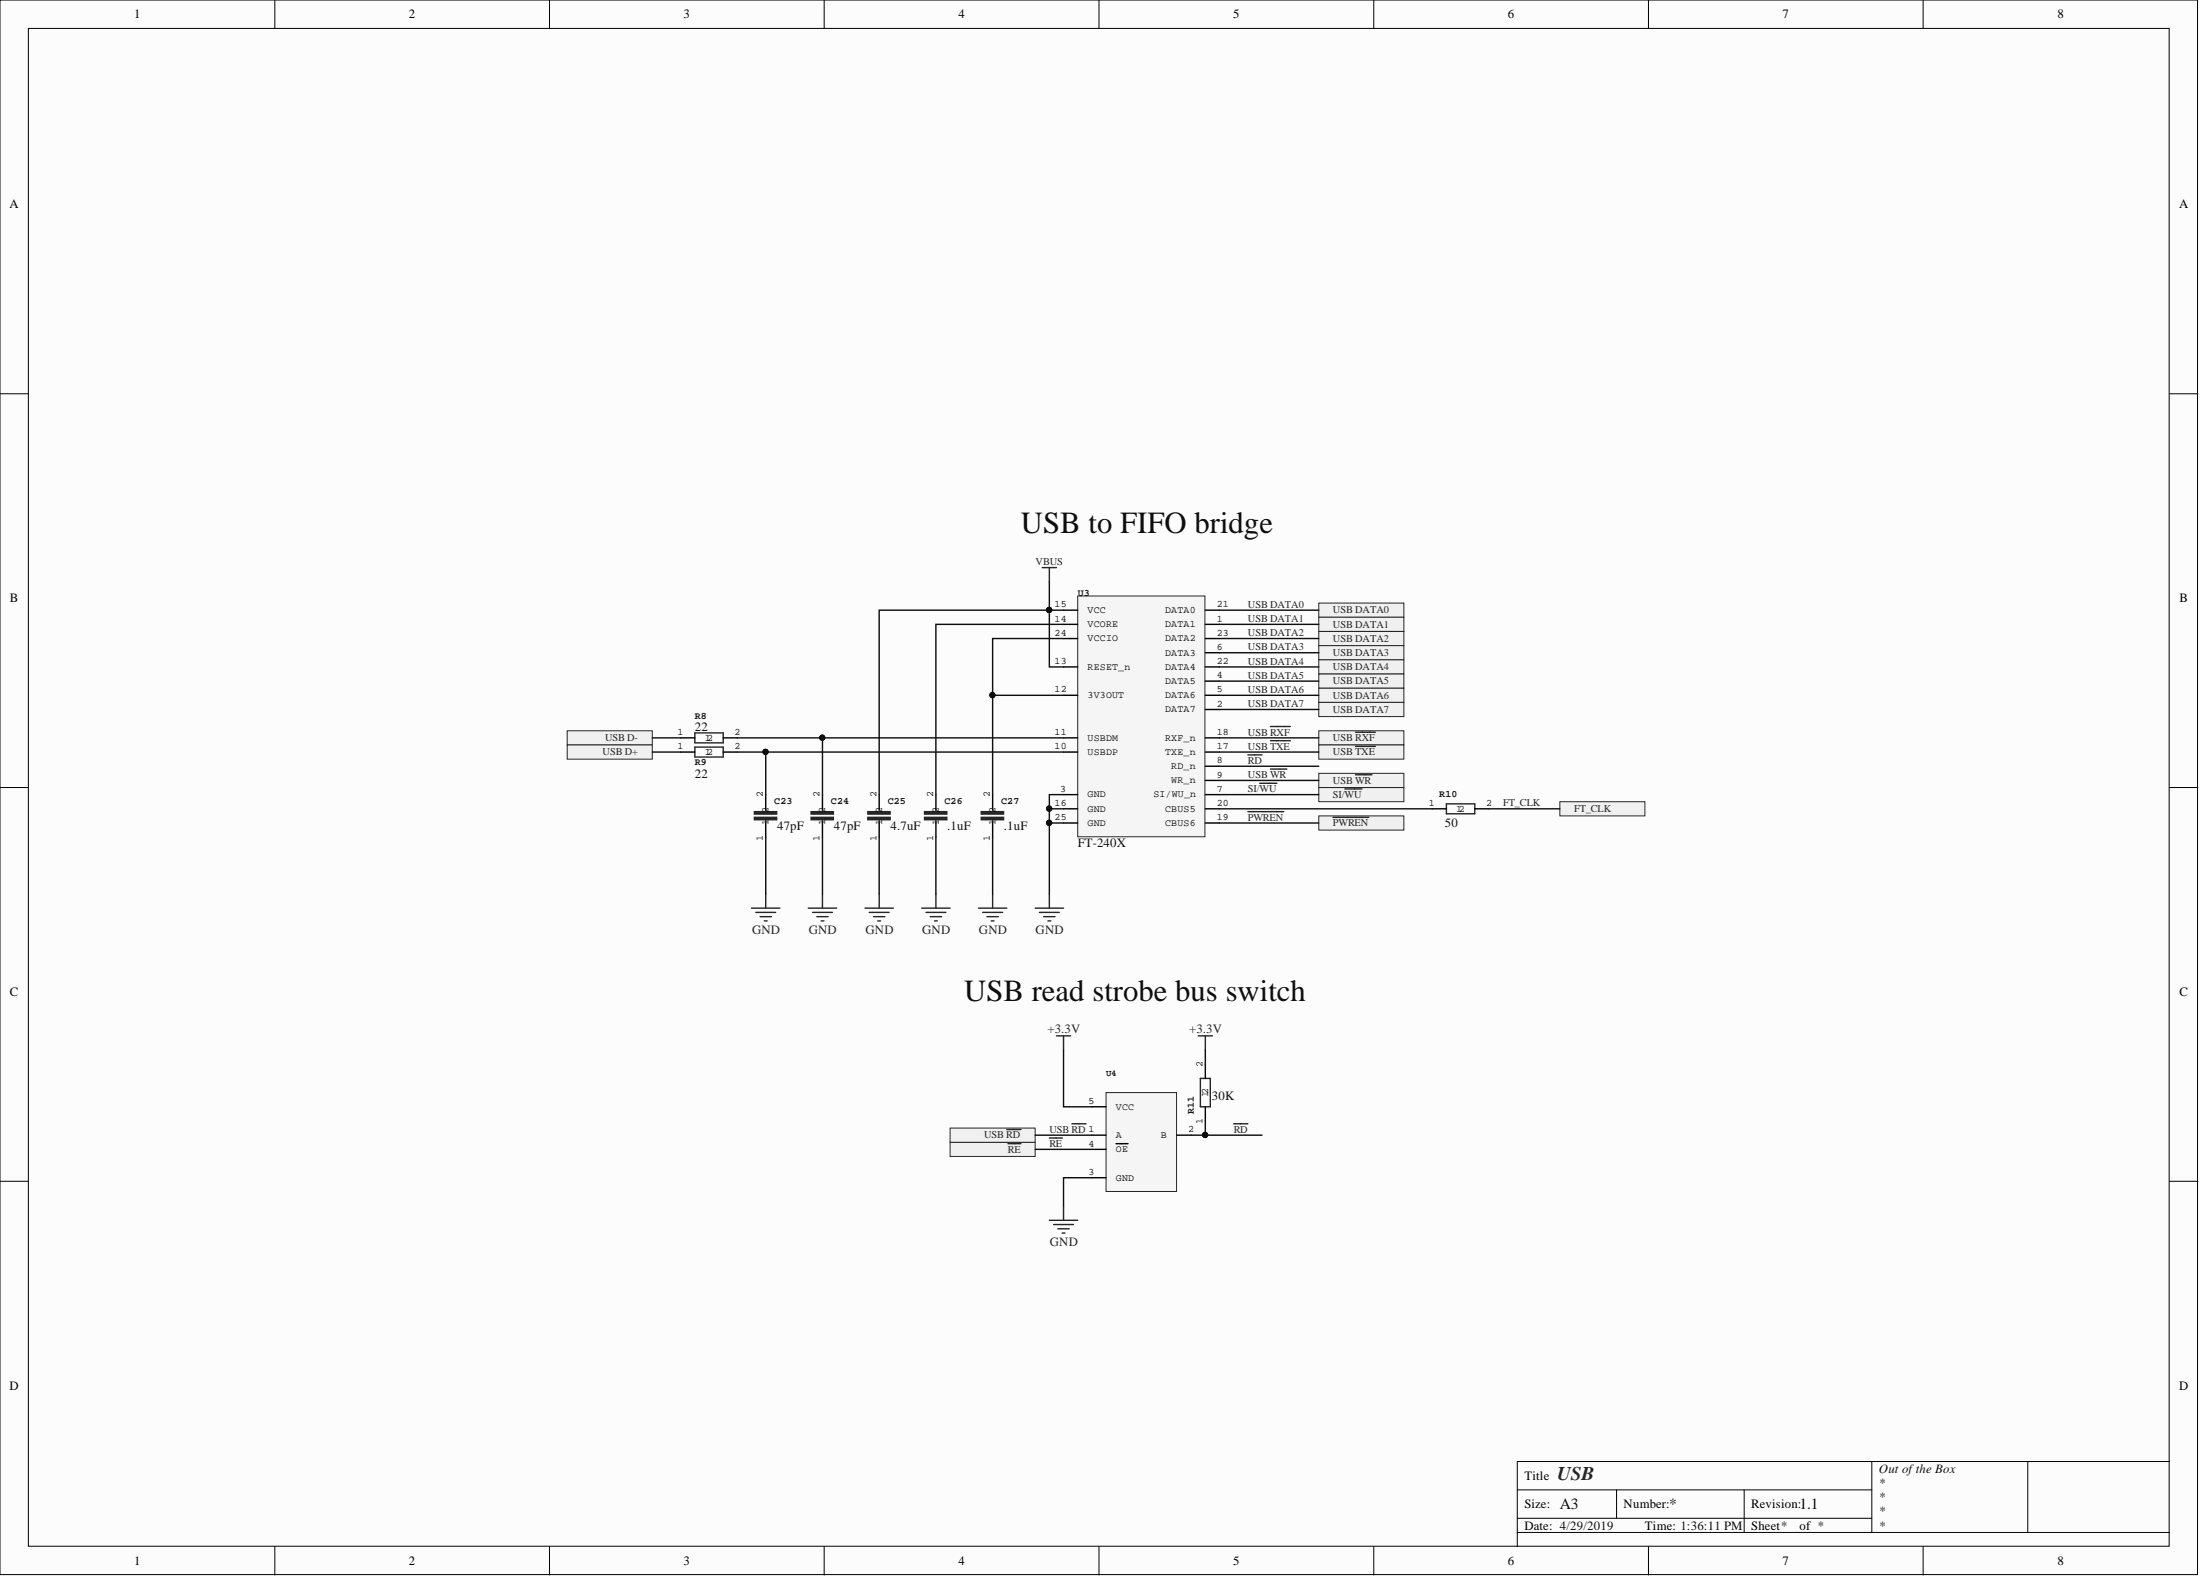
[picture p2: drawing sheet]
<svg xmlns="http://www.w3.org/2000/svg" width="393mm" height="282mm" viewBox="0 0 393 282" stroke-linecap="round" stroke-linejoin="round" font-family="sans-serif">
<g fill="#fcfcfc" stroke="#000" stroke-width=".18">
<path d="M0 0h392.9v281.4h-392.9z"/>
<path d="M5.1 5.1h382.7v271.3h-382.7z"/>
</g>
<g fill="none" stroke="#000" stroke-width=".18">
<path d="M49.1 0v5.1M98.2 0v5.1M147.4 0v5.1M196.5 0v5.1M245.6 0v5.1M294.7 0v5.1M343.8 0v5.1M0 70.4h5.1M387.9 70.4h5.1M0 140.8h5.1M387.9 140.8h5.1M0 211.1h5.1"/>
<path d="M387.9 211.1h5.1M49.1 276.4v5.1M98.2 276.4v5.1M147.4 276.4v5.1M196.5 276.4v5.1M245.6 276.4v5.1M271.3 266.3h63.4M271.3 273.9h116.6M271.3 271.4h63.4M289 266.3v5.1M294.7 276.4v5.1M311.8 266.3v7.6"/>
<path d="M334.7 261.2v12.7M343.8 276.4v5.1M362.6 261.2h-91.3v15.2M387.9 261.2h-25.3v12.7"/>
</g>
<path d="M192.7 106.5h22.7v43.1h-22.7z" fill="#f5f5f5" stroke="#262626" stroke-width=".18"/>
<g fill="none" stroke="#000" stroke-width=".25">
<path d="M190.2 119.2h2.5M190.2 109.1h2.5M190.2 114.1h2.5M190.2 111.6h2.5M215.5 119.2h2.5M215.5 109.1h2.5M215.5 114.1h2.5M215.5 111.6h2.5M215.5 116.7h2.5M190.2 124.3h2.5M190.2 131.9h2.5M190.2 134.4h2.5"/>
<path d="M215.5 124.3h2.5M215.5 131.9h2.5M215.5 134.4h2.5M215.5 121.7h2.5M215.5 126.8h2.5M215.5 137h2.5M215.5 139.5h2.5M157.2 142v2.6M157.2 147.1v2.5M167.3 142v2.6M167.3 147.1v2.5M177.5 142v2.6"/>
<path d="M177.5 147.1v2.5M190.2 147.1h2.5M190.2 142h2.5M190.2 144.6h2.5M215.5 147.1h2.5M215.5 142h2.5M215.5 144.6h2.5"/>
</g>
<g fill="none" stroke="#262626" stroke-width=".25">
<path d="M186.3 101.5h2.6M187.6 101.5v2.5M157.2 144.6v.5M157.2 146.6v.5M157.2 159.8v2.5M167.3 144.6v.5M167.3 146.6v.5M167.3 159.8v2.5M177.5 144.6v.5M177.5 146.6v.5M177.5 159.8v2.5M187.6 159.8v2.5"/>
<path d="M154.7 162.3h5M155.4 163.1h3.6M156.2 163.8h2M156.9 164.6h.5M164.8 162.3h5.1M165.6 163.1h3.5M166.3 163.8h2M167.1 164.6h.5M174.9 162.3h5.1M175.7 163.1h3.6M176.5 163.8h2M177.2 164.6h.5"/>
<path d="M185.1 162.3h5.1M185.8 163.1h3.6M186.6 163.8h2M187.4 164.6h.5"/>
</g>
<g fill="#262626" stroke="#262626" stroke-width=".25">
<path d="M175.4 146.1h4v.4h-4z"/>
<path d="M175.4 145.1h4v.4h-4z"/>
<path d="M165.3 146.1h4v.4h-4z"/>
<path d="M165.3 145.1h4v.4h-4z"/>
<path d="M155.2 146.1h3.9v.4h-3.9z"/>
<path d="M155.2 145.1h3.9v.4h-3.9z"/>
</g>
<g fill="#f0f0f0" stroke="#262626" stroke-width=".18">
<path d="M235.8 107.8h15.2v2.5h-15.2z" fill-rule="evenodd"/>
<path d="M235.8 110.3h15.2v2.6h-15.2z" fill-rule="evenodd"/>
<path d="M235.8 112.9h15.2v2.5h-15.2z" fill-rule="evenodd"/>
<path d="M235.8 115.4h15.2v2.5h-15.2z" fill-rule="evenodd"/>
<path d="M235.8 117.9h15.2v2.6h-15.2z" fill-rule="evenodd"/>
<path d="M235.8 120.5h15.2v2.5h-15.2z" fill-rule="evenodd"/>
<path d="M235.8 123h15.2v2.5h-15.2z" fill-rule="evenodd"/>
<path d="M235.8 125.5h15.2v2.6h-15.2z" fill-rule="evenodd"/>
<path d="M235.8 130.6h15.2v2.6h-15.2z" fill-rule="evenodd"/>
</g>
<path d="M242.4 130.9h3.5" fill="none" stroke="#262626" stroke-width=".25"/>
<path d="M235.8 133.2h15.2v2.5h-15.2z" fill-rule="evenodd" fill="#f0f0f0" stroke="#262626" stroke-width=".18"/>
<path d="M242.4 133.4h3.5" fill="none" stroke="#262626" stroke-width=".25"/>
<path d="M235.8 140.8h15.2v2.5h-15.2z" fill-rule="evenodd" fill="#f0f0f0" stroke="#262626" stroke-width=".18"/>
<path d="M240.5 141h3" fill="none" stroke="#262626" stroke-width=".25"/>
<g fill="#f0f0f0" stroke="#262626" stroke-width=".18">
<path d="M278.9 143.3h15.2v2.5h-15.2z" fill-rule="evenodd"/>
<path d="M235.8 145.8h15.2v2.6h-15.2z" fill-rule="evenodd"/>
</g>
<path d="M238.3 146.1h6.4" fill="none" stroke="#262626" stroke-width=".25"/>
<g fill="#f0f0f0" stroke="#262626" stroke-width=".18">
<path d="M101.4 130.6h15.2v2.6h-15.2z" fill-rule="evenodd"/>
<path d="M101.4 133.2h15.2v2.5h-15.2z" fill-rule="evenodd"/>
</g>
<path d="M197.8 195.3h12.6v17.7h-12.6z" fill="#f5f5f5" stroke="#262626" stroke-width=".18"/>
<path d="M195.2 197.8h2.6M215.5 190.2v2.6M215.5 197.8v2.6M195.2 205.4h2.6M195.2 202.9h2.6M195.2 210.5h2.6M199.5 204.4h2.2M210.4 202.9h2.6" fill="none" stroke="#000" stroke-width=".25"/>
<path d="M188.9 185.1h2.5M190.2 185.1v2.6M214.2 185.1h2.6M214.6 192.8h1.8v5h-1.8zM215.5 185.1v2.6M187.6 218.1h5.1M188.4 218.9h3.5M189.1 219.6h2.1M190.2 215.6v2.5M220.6 200.9h2.5M189.9 220.4h.5" fill="none" stroke="#262626" stroke-width=".25"/>
<path d="M169.9 204.2h15.2v2.5h-15.2z" fill-rule="evenodd" fill="#f0f0f0" stroke="#262626" stroke-width=".18"/>
<path d="M180.2 204.4h2.3" fill="none" stroke="#262626" stroke-width=".25"/>
<path d="M169.9 201.6h15.2v2.6h-15.2z" fill-rule="evenodd" fill="#f0f0f0" stroke="#262626" stroke-width=".18"/>
<path d="M227.1 129.9h3.6M227.1 132.4h3.6M223.1 145.1h6.4M225.2 140h3.1M180 201.9h2.5" fill="none" stroke="#262626" stroke-width=".25"/>
<path d="M235.8 138.2h15.2v2.6h-15.2z" fill-rule="evenodd" fill="#f0f0f0" stroke="#262626" stroke-width=".18"/>
<g fill="none" stroke="#262626" stroke-width=".25">
<path d="M124.2 131h5.1v1.8h-5.1zM124.2 133.5h5.1v1.8h-5.1zM223.1 134.9h2.5M227.1 137.5h3M242.4 138.5h2.9M136.9 144.6v.5M136.9 146.6v.5M136.9 159.8v2.5M147.1 144.6v.5M147.1 146.6v.5M147.1 159.8v2.5M258.6 143.7h5.1v1.8h-5.1z"/>
<path d="M134.4 162.3h5M135.1 163.1h3.6M135.9 163.8h2M136.7 164.6h.5M144.5 162.3h5.1M145.3 163.1h3.5M146 163.8h2.1M146.8 164.6h.5M187.6 203.4h2.3M191.6 200.9h2.6"/>
</g>
<path d="M121.7 131.9h2.5M121.7 134.4h2.5M129.3 131.9h2.5M129.3 134.4h2.5M136.9 142v2.6M136.9 147.1v2.5M147.1 142v2.6M147.1 147.1v2.5M256.1 144.6h2.5M263.7 144.6h2.5" fill="none" stroke="#000" stroke-width=".25"/>
<g fill="#262626" stroke="#262626" stroke-width=".25">
<path d="M145 146.1h4v.4h-4z"/>
<path d="M145 145.1h4v.4h-4z"/>
<path d="M134.9 146.1h4v.4h-4z"/>
<path d="M134.9 145.1h4v.4h-4z"/>
</g>
<g fill="none" stroke="#0e0e0e" stroke-width=".25">
<path d="M187.6 104v5.1h-30.4v32.9M190.2 114.1h-12.7v27.9M190.2 109.1h-2.6v10.1h2.6M190.2 111.6h-22.9v30.4M218 109.1h17.8M218 111.6h17.8M218 114.1h17.8M218 116.7h17.8M218 119.2h17.8M116.6 131.9h5.1M116.6 134.4h5.1M131.8 131.9h58.4"/>
<path d="M131.8 134.4h58.4M136.9 134.4v7.6M147.1 131.9v10.1M177.5 124.3h12.7M218 124.3h17.8M218 121.7h17.8M218 126.8h17.8M218 131.9h17.8M218 134.4h17.8M218 139.5h17.8M218 137h17.8M136.9 149.6v10.2"/>
<path d="M147.1 149.6v10.2M157.2 149.6v10.2M167.3 149.6v10.2M177.5 149.6v10.2M187.6 147.1h2.6M187.6 144.6h2.6M190.2 142h-2.6v17.8M218 147.1h17.8M218 144.6h38.1M218 142h17.8M266.2 144.6h12.7M190.2 187.7v10.1h5"/>
<path d="M215.5 187.7v2.5M185.1 202.9h10.1M185.1 205.4h10.1M195.2 210.5h-5v5.1M213 202.9h12.6M215.5 200.4v2.5"/>
</g>
<g fill="#0e0e0e" stroke="#0e0e0e" stroke-width=".18">
<circle cx="187.6" cy="147.1" r=".47"/>
<circle cx="187.6" cy="144.5" r=".47"/>
<circle cx="147" cy="131.8" r=".47"/>
<circle cx="136.9" cy="134.4" r=".47"/>
<circle cx="177.4" cy="124.2" r=".47"/>
<circle cx="187.6" cy="109" r=".47"/>
<circle cx="215.5" cy="202.9" r=".47"/>
</g>
<g font-size="5.5" fill="#0e0e0e">
<text x="182.5" y="95.2">USB to FIFO bridge</text>
<text x="172.4" y="178.9">USB read strobe bus switch</text>
</g>
<text font-size="3.5" fill="#262626" x="278.4" y="264.5">USB</text>
<g font-size="2.8" fill="#0e0e0e">
<text x="278.9" y="269.8">A3</text>
<text x="298.4" y="269.8">*</text>
<text x="321.7" y="269.8">1.1</text>
</g>
<g font-size="2.3">
<text x="24" y="3.3">1</text>
<text x="73.1" y="3.3">2</text>
<text x="122.2" y="3.3">3</text>
<text x="171.4" y="3.3">4</text>
<text x="220.5" y="3.3">5</text>
<text x="269.6" y="3.3">6</text>
<text x="318.7" y="3.3">7</text>
<text x="367.9" y="3.3">8</text>
<text x="1.7" y="37.2">A</text>
<text x="389.6" y="37.2">A</text>
<text x="1.8" y="107.6">B</text>
<text x="389.7" y="107.6">B</text>
<text x="1.8" y="178">C</text>
<text x="389.7" y="178">C</text>
<text x="1.7" y="248.4">D</text>
<text x="389.6" y="248.4">D</text>
<text x="272.6" y="264.5">Title</text>
<text x="272.6" y="269.6">Size:</text>
<text x="290.3" y="269.6">Number:</text>
<text x="313.1" y="269.6">Revision:</text>
<text x="272.6" y="273.4">Date: 4/29/2019</text>
<text x="294.1" y="273.4">Time: 1:36:11 PM</text>
<text x="313.1" y="273.4">Sheet*</text>
<text x="321.7" y="273.4">of *</text>
<text x="24" y="279.7">1</text>
<text x="73.1" y="279.7">2</text>
<text x="122.2" y="279.7">3</text>
<text x="171.4" y="279.7">4</text>
<text x="220.5" y="279.7">5</text>
<text x="269.6" y="279.7">6</text>
<text x="318.7" y="279.7">7</text>
<text x="367.9" y="279.7">8</text>
</g>
<g font-size="2.3" fill="#0e0e0e">
<text x="124.2" y="130.6">22</text>
<text x="124.2" y="139">22</text>
<text x="138.9" y="148.4">47pF</text>
<text x="149.1" y="148.4">47pF</text>
<text x="159.2" y="148.4">4.7uF</text>
<text x="169.4" y="148.4">.1uF</text>
<text x="179.5" y="148.4">.1uF</text>
<text x="258.4" y="147.8">50</text>
<text x="192.7" y="151.4">FT-240X</text>
<text x="216.7" y="196.6">30K</text>
<text x="335.9" y="263.3">Out ofthe Box</text>
<text x="335.9" y="265.8">*</text>
<text x="335.9" y="268.3">*</text>
<text x="335.9" y="270.9">*</text>
<text x="335.9" y="273.4">*</text>
</g>
<g font-size="2.3" fill="#262626">
<text x="134.5" y="166.9">GND</text>
<text x="144.6" y="166.9">GND</text>
<text x="154.7" y="166.9">GND</text>
<text x="164.9" y="166.9">GND</text>
<text x="175" y="166.9">GND</text>
<text x="185.2" y="166.9">GND</text>
<text x="187.3" y="184.6">+3.3V</text>
<text x="212.6" y="184.6">+3.3V</text>
<text x="187.7" y="222.7">GND</text>
</g>
<g font-size="1.9" fill="#262626">
<text x="185.2" y="101">VBUS</text>
<text x="223.1" y="108.6">USB DATA0</text>
<text x="223.1" y="111.2">USB DATA1</text>
<text x="223.1" y="113.7">USB DATA2</text>
<text x="238.3" y="109.7">USB DATA0</text>
<text x="238.3" y="112.2">USB DATA1</text>
<text x="223.1" y="116.2">USB DATA3</text>
<text x="223.1" y="118.8">USB DATA4</text>
<text x="238.3" y="114.7">USB DATA2</text>
<text x="238.3" y="117.3">USB DATA3</text>
<text x="238.3" y="119.8">USB DATA4</text>
<text x="223.1" y="121.3">USB DATA5</text>
<text x="223.1" y="123.9">USB DATA6</text>
<text x="238.3" y="122.3">USB DATA5</text>
<text x="238.3" y="124.9">USB DATA6</text>
<text x="223.1" y="131.5">USB RXF</text>
<text x="223.1" y="126.4">USB DATA7</text>
<text x="238.3" y="127.4">USB DATA7</text>
<text x="107.8" y="135">USB D+</text>
<text x="108.2" y="132.5">USB D-</text>
<text x="223.1" y="134">USB TXE</text>
<text x="223.1" y="136.5">RD</text>
<text x="238.3" y="132.5">USB RXF</text>
<text x="238.3" y="135">USB TXE</text>
<text x="223.1" y="141.6">SI/WU</text>
<text x="223.1" y="139.1">USB WR</text>
<text x="238.3" y="142.6">SI/WU</text>
<text x="238.3" y="140.1">USB WR</text>
<text x="223.1" y="146.7">PWREN</text>
<text x="238.3" y="147.7">PWREN</text>
<text x="268.7" y="144.1">FT_CLK</text>
<text x="281.4" y="145.2">FT_CLK</text>
<text x="176" y="203.5">USB RD</text>
<text x="187.6" y="202.5">USB RD 1</text>
<text x="220.6" y="202.5">RD</text>
<text x="180.2" y="206">RE</text>
<text x="187.6" y="205">RE</text>
</g>
<g font-size="1.8" fill="#0e0e0e">
<text x="192.7" y="106.5">U3</text>
<text x="124.2" y="128.6">R8</text>
<text x="124.2" y="136.7">R9</text>
<text x="138.4" y="143.6">C23</text>
<text x="148.6" y="143.6">C24</text>
<text x="158.7" y="143.6">C25</text>
<text x="168.9" y="143.6">C26</text>
<text x="179" y="143.6">C27</text>
<text x="257.3" y="142.5">R10</text>
<text x="213.5" y="199.1" transform="rotate(-90 213.5 199.1)">R11</text>
</g>
<g font-size="1.8">
<text x="188.5" y="108.6">15</text>
<text x="188.5" y="113.6">24</text>
<text x="188.5" y="111.1">14</text>
<text x="194.5" y="109.6">VCC</text>
<text x="194.5" y="112.1">VCORE</text>
<text x="208.3" y="109.6">DATA0</text>
<text x="208.3" y="112.1">DATA1</text>
<text x="217.5" y="108.6">21</text>
<text x="217.5" y="111.1">1</text>
<text x="217.5" y="113.6">23</text>
<text x="188.5" y="118.7">13</text>
<text x="194.5" y="119.7">RESET_n</text>
<text x="194.5" y="114.6">VCCIO</text>
<text x="208.3" y="114.6">DATA2</text>
<text x="208.3" y="117.2">DATA3</text>
<text x="208.3" y="119.7">DATA4</text>
<text x="217.5" y="116.2">6</text>
<text x="217.5" y="118.7">22</text>
<text x="188.5" y="123.8">12</text>
<text x="194.5" y="124.8">3V3OUT</text>
<text x="208.3" y="122.2">DATA5</text>
<text x="208.3" y="124.8">DATA6</text>
<text x="217.5" y="121.2">4</text>
<text x="217.5" y="123.8">5</text>
<text x="121.1" y="131.4">1</text>
<text x="131.3" y="131.4">2</text>
<text x="188.5" y="131.4">11</text>
<text x="208.3" y="127.3">DATA7</text>
<text x="217.5" y="126.3">2</text>
<text x="217.5" y="131.4">18</text>
<text x="121.1" y="133.9">1</text>
<text x="126" y="132.4">12</text>
<text x="126" y="134.9">12</text>
<text x="131.3" y="133.9">2</text>
<text x="188.5" y="133.9">10</text>
<text x="194.5" y="132.4">USBDM</text>
<text x="194.5" y="134.9">USBDP</text>
<text x="208.3" y="132.4">RXF_n</text>
<text x="208.3" y="134.9">TXE_n</text>
<text x="209.4" y="137.5">RD_n</text>
<text x="217.5" y="133.9">17</text>
<text x="217.5" y="136.5">8</text>
<text x="136.4" y="142.5" transform="rotate(-90 136.4 142.5)">2</text>
<text x="146.5" y="142.5" transform="rotate(-90 146.5 142.5)">2</text>
<text x="156.7" y="142.5" transform="rotate(-90 156.7 142.5)">2</text>
<text x="166.8" y="142.5" transform="rotate(-90 166.8 142.5)">2</text>
<text x="177" y="142.5" transform="rotate(-90 177 142.5)">2</text>
<text x="189.6" y="141.5">3</text>
<text x="194.5" y="142.5">GND</text>
<text x="206.2" y="142.5">SI/WU_n</text>
<text x="209.4" y="140">WR_n</text>
<text x="217.5" y="139">9</text>
<text x="217.5" y="141.5">7</text>
<text x="137.4" y="147.4" transform="rotate(-90 137.4 147.4)">1</text>
<text x="137.4" y="145.3" transform="rotate(-90 137.4 145.3)">2</text>
<text x="147.6" y="147.4" transform="rotate(-90 147.6 147.4)">1</text>
<text x="147.6" y="145.3" transform="rotate(-90 147.6 145.3)">2</text>
<text x="157.7" y="147.4" transform="rotate(-90 157.7 147.4)">1</text>
<text x="157.7" y="145.3" transform="rotate(-90 157.7 145.3)">2</text>
<text x="167.8" y="147.4" transform="rotate(-90 167.8 147.4)">1</text>
<text x="167.8" y="145.3" transform="rotate(-90 167.8 145.3)">2</text>
<text x="178" y="147.4" transform="rotate(-90 178 147.4)">1</text>
<text x="178" y="145.3" transform="rotate(-90 178 145.3)">2</text>
<text x="188.5" y="146.6">25</text>
<text x="188.5" y="144.1">16</text>
<text x="194.5" y="147.6">GND</text>
<text x="194.5" y="145.1">GND</text>
<text x="208.3" y="145.1">CBUS5</text>
<text x="208.3" y="147.6">CBUS6</text>
<text x="217.5" y="144.1">20</text>
<text x="217.5" y="146.6">19</text>
<text x="255.5" y="144.1">1</text>
<text x="260.4" y="145.1">12</text>
<text x="265.7" y="144.1">2</text>
<text x="136.4" y="150.2" transform="rotate(-90 136.4 150.2)">1</text>
<text x="146.5" y="150.2" transform="rotate(-90 146.5 150.2)">1</text>
<text x="156.7" y="150.2" transform="rotate(-90 156.7 150.2)">1</text>
<text x="166.8" y="150.2" transform="rotate(-90 166.8 150.2)">1</text>
<text x="177" y="150.2" transform="rotate(-90 177 150.2)">1</text>
<text x="215" y="190.7" transform="rotate(-90 215 190.7)">2</text>
<text x="194.6" y="197.3">5</text>
<text x="216" y="196" transform="rotate(-90 216 196)">12</text>
<text x="199.5" y="203.4">A</text>
<text x="199.5" y="198.3">VCC</text>
<text x="207.6" y="203.4">B</text>
<text x="212.5" y="202.4">2</text>
<text x="215" y="201" transform="rotate(-90 215 201)">1</text>
<text x="194.6" y="204.9">4</text>
<text x="194.6" y="210">3</text>
<text x="199.5" y="205.9">OE</text>
<text x="199.5" y="211">GND</text>
</g>
<text font-size="1.6" fill="#0e0e0e" x="197.8" y="192.2">U4</text>
</svg>
